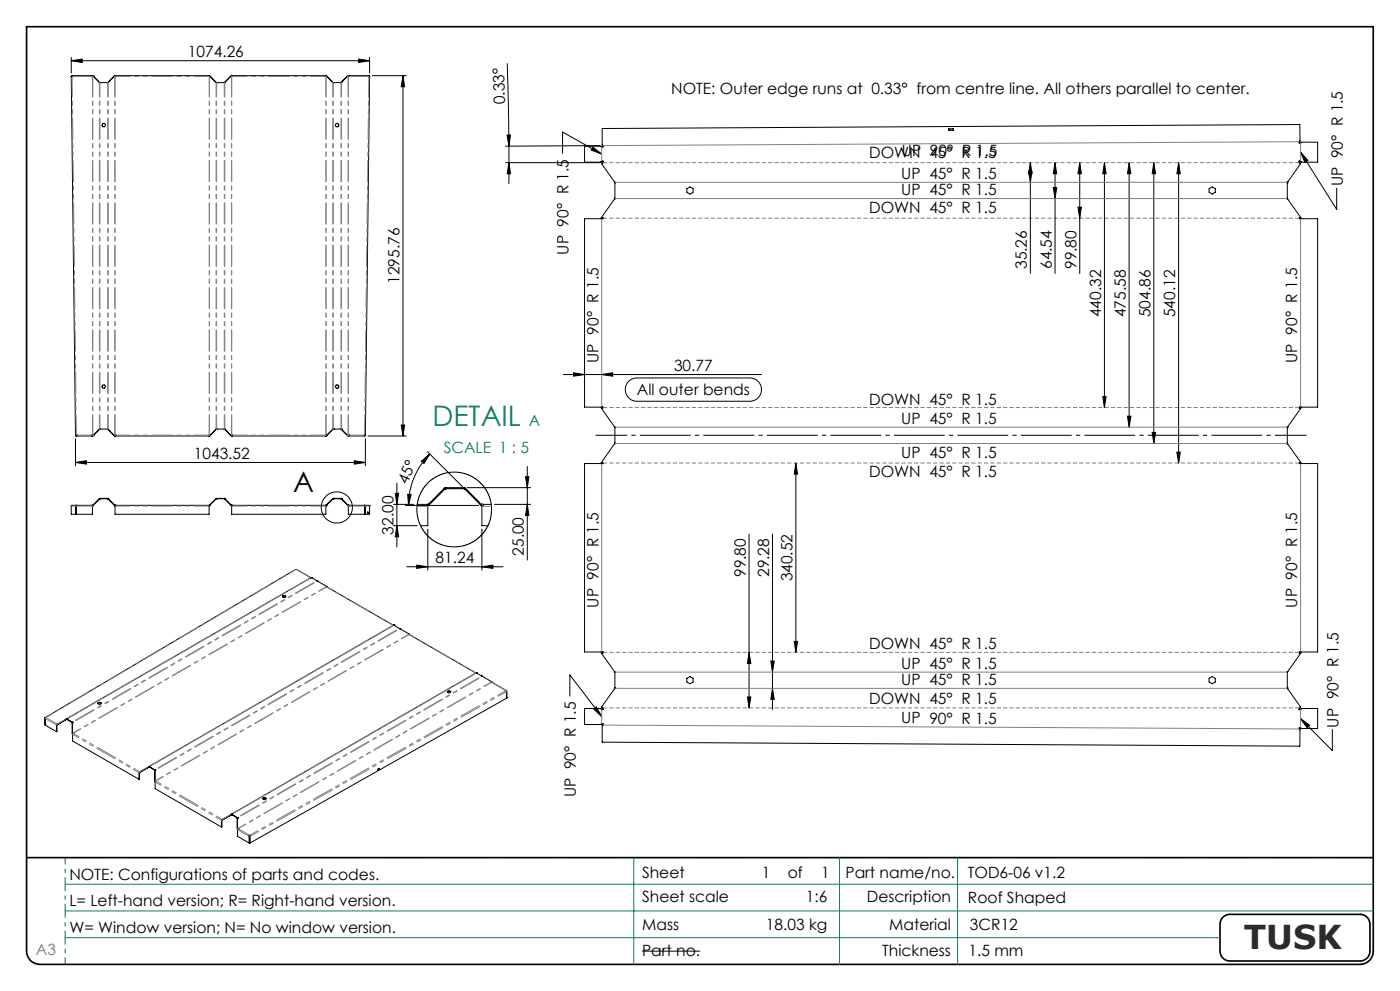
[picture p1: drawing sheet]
<svg xmlns="http://www.w3.org/2000/svg" width="420mm" height="297mm" viewBox="0 0 420 297" stroke-linecap="round" stroke-linejoin="round" font-family="sans-serif">
<g fill="none" stroke="#000" stroke-width=".3">
<path d="M21.4 18.2l3.3-.5v1zM21.4 17.2v4.7M21.4 18.2h89.5M107.6 17.7l3.3 .5-3.3 .5zM110.9 17.2v4.7M152.2 19l.5 24.8M21.4 22.9h.1M21.4 23h.1M21.4 23h.2M21.4 22.9l1.2 107.6M21.4 22.9v.1M21.5 22.9h.1"/>
<path d="M21.5 22.9v.1M21.5 23h.1M21.6 22.7h.1M21.6 22.8h.1M21.6 22.7h6.1M21.6 22.7v.1M21.6 23h.1M21.6 22.8v.1M21.6 22.8v.2M27.6 22.9h.1M27.6 22.7v.1M27.6 22.8v.1"/>
<path d="M27.6 22.7h.1M27.6 22.7v.2M27.7 22.7v.1M27.7 22.9h.1M27.7 22.7h.1M27.7 22.7l-.1 .1M27.8 22.9v.1M27.8 22.8l-.1 .1M27.8 22.8h.1M27.9 22.8h.1M27.9 22.8h-.1M27.9 22.8l2 1.9"/>
<path d="M28 22.8h.1M29.8 24.8h.2M29.8 24.7h2.6M29.9 24.7v.1M29.9 24.7l-.1 .1M30 24.8h.1M30.9 37h.5l.3 .5-.3 .5h-.5l-.3-.5zM32.3 24.8h.1M32.3 24.7v.1M32.3 24.7h.2M32.4 24.7v.1M34.4 22.9h.1"/>
<path d="M34.4 22.7l-2 2M34.4 22.7l-2.1 2M34.4 22.7v.2M34.5 22.9h.1M34.5 22.9l-.1 .1M34.5 22.7h28.2M34.5 22.8v.1M34.5 22.7v.1M62.7 22.8l.1 .1M62.7 22.7v.1M62.8 22.9h.1M62.8 22.9v.1"/>
<path d="M62.8 22.7l2.1 2M62.8 22.7l2 2M62.8 22.7v.2M64.8 24.8h.1M64.8 24.7h2.7M64.8 24.7v.1M64.8 24.7h.1M64.9 24.8h.1M64.9 24.7v.1M65 24.8h.1M67.3 24.8h.1M67.3 24.8h.2"/>
<path d="M67.3 24.7v.1M67.3 24.7h.2M67.5 24.7v.1M69.4 22.9h.1M69.4 22.7l-2.1 2M69.4 22.7v.2M69.4 22.7l-1.9 2M69.5 22.9h.1M69.5 22.9v.1M69.5 22.7h28.3M69.5 22.7v.1M69.5 22.8v.1"/>
<path d="M97.8 22.9h.1M97.8 22.9v.1M97.8 22.7v.1M97.8 22.8v.1M97.8 22.7l2 2.1M97.8 22.7l2.1 2M97.8 22.7v.2M99.8 24.8h.2M99.8 24.7h2.6M99.9 24.8h.1M99.9 24.7v.1M100 24.8h.1"/>
<path d="M100.9 37h.5l.3 .5-.3 .5h-.5l-.3-.5zM102.3 24.8h.1M102.3 24.7v.1M102.3 24.7h.1M102.4 24.7v.1M104.2 22.8h.1M104.2 22.8l-1.9 1.9M104.3 22.8h.1M104.4 22.8h.1M104.4 22.8l-2 1.9M104.4 22.8l.1 .1M104.5 22.9h.1"/>
<path d="M104.5 22.9v.1M104.5 22.9h.2M104.5 22.7h.1M104.5 22.7l.1 .1M104.5 22.7h6.2M104.6 22.7h.1M104.6 22.7v.1M104.6 22.8l.1 .1M104.6 22.8v.1M104.7 22.9h.1M110.6 22.9h.1M110.6 22.9v.1"/>
<path d="M110.6 22.8v.1M110.6 22.7v.1M110.6 23h.1M110.6 22.8h.1M110.6 22.7v.2M110.7 22.7h-.1M110.7 23h.1M110.7 22.8h.1M110.7 22.7v.3M110.7 23h-.1M110.8 22.9h.1M110.8 22.9v.1"/>
<path d="M110.9 22.9l-1.3 107.6M111.7 22.7h10.2M120.9 22.7v108M120.9 22.7l.5 3.3h-1zM284.6 38.6h.4v.5h-.4zM285.6 38.6h.5v.5h-.5zM151.7 48.8h28.2M152.1 40.5h1l-.4 3.3zM152.7 48.8l.5 3.3h-1zM152.7 43.8v5M152.7 48.8l-.1 6.3M168.8 45.9v-6.3l11.7 6.6"/>
<path d="M177.9 44.1l2.6 2.1-3.1-1.2zM180 43.6l-28.3 .2M180.8 48.6l.1 .2-.4 .3 3.8 5.4M180.8 48.6l.2-.2-.1-.2-.5 .1-.2 .3h-4.8v-4.8h4.8l.7 .3v-.5l-.2-.2v-4.9l209.3-1.2v4.9l-.3 .2v.5h.5l.3-.3h4.8v6h-4.8l-.3-.3h-.5l.1 .6h.3M180.8 48.6h.1M184.3 54.5l.3 .1-.1 .2M184.3 54.5h.1M184.5 54.8l.1 4.7-4.2 5.8h.4M184.5 54.8h.1M206.1 56.5l.9-.5 .9 .5v1.1l-.9 .6-.9-.6zM308.6 51.3h1l-.5 3.3zM309.1 48.8l.5 3.3h-1z"/>
<path d="M309.1 48.8v33.1M316 56.2h1l-.5 3.3zM316.5 48.8l.5 3.3h-1zM316.5 48.8v33.1M323.9 48.8l.5 3.3h-1zM323.9 48.8v33.1M331.3 48.8l.5 3.3h-1zM331.3 48.8v73.4M338.7 48.8l.6 3.3h-1.1zM338.7 48.8v79.2M346.1 48.8l.6 3.3h-1zM346.1 48.8v84.1"/>
<path d="M353.6 48.8l.5 3.3h-1zM353.6 48.8v90M362.7 56.5l1-.5 .9 .5v1.1l-.9 .6-1-.6zM386.2 54.8h.1M386.2 54.8l-.1 4.8 .2 .1 4 5.6h-.4M386.3 54.5l-.2 .1 .1 .2M386.3 54.5h.1M390.1 48.9l-3.8 5.6M390.1 48.9h.1M390.2 45.6l2.2 2.5-.9 .5zM390.2 45.6l10.8 17.2v-6.4M180.8 65.5h-5.4v56.5h5.4"/>
<path d="M180.8 65.5h.1M180.8 65.3v.2M180.8 65.3h.1M323.4 62.1h1l-.5 3.3zM389.9 65.3h.1M389.9 65.3v.2M389.9 65.5h.1M389.9 65.5h5.4v56.5h-5.4M30.9 115.4h.5l.3 .4-.3 .5h-.5l-.3-.5zM100.9 115.4h.5l.3 .4-.3 .5h-.5l-.3-.5zM169 112.3h59.5M172.1 111.7l3.3 .6-3.3 .4z"/>
<path d="M180.5 112.3l3.3-.6v1zM188.5 114.4l1-.8 1.3-.3h34.2a3.5 3.5 0 0 1 3.4 3.5 3.5 3.5 0 0 1-3.4 3.5h-33.9a3.5 3.5 0 0 1-3.2-2.1 3.5 3.5 0 0 1 .6-3.8zM330.8 118.8h1l-.5 3.4zM22.6 138.6l3.3-.5v1zM22.6 131.5v8.1M22.6 138.6h87M22.6 130.5h.3M22.7 130.4h.1M22.7 130.4v.1M22.8 130.5v.1M22.8 130.4h.1M22.8 130.4v.3"/>
<path d="M22.8 130.7h.1M22.9 130.4h.1M22.9 130.5v.2zM22.9 130.4h-.1M23 130.4l-.1 .1M23 130.4h.1M27.6 130.4h.1M27.6 130.4v.1M27.6 130.5h.1M27.7 130.5l-4.9 .2M27.7 130.5v.2M27.7 130.4l.2 .2"/>
<path d="M27.7 130.4h.1M27.8 130.4h.1M27.9 130.6h.1M28 130.6h.1M29.8 128.6l.1 .1M29.8 128.7h.1M29.8 128.6h2.6M29.8 128.6v.1M29.9 128.7h.1M29.9 128.7l-2 1.9M30 128.6h.1M32.3 128.6h.1"/>
<path d="M32.3 128.7h.1M32.3 128.7l2.1 1.9v-.2M32.3 128.5v.2M32.3 128.7l2 1.9 28.4 .1M32.4 128.6v.1M34.4 130.3l.1 .1M34.4 130.4h.1M34.5 130.4h.1M34.5 130.7h.1M34.5 130.5v.2M34.5 130.4v.1M62.7 130.5v.2"/>
<path d="M62.7 130.7h.1M62.8 130.4h.1M62.8 130.4l-.1 .1M62.8 130.4v.2M64.8 128.6h.1M64.8 128.7h.1M64.8 128.6h2.7M64.8 128.6v.1M64.8 128.7l-2 1.9M64.9 128.7l-2.1 1.9M64.9 128.6h.1M64.9 128.5v.2"/>
<path d="M65 128.6h.1M67.3 128.6h.1M67.3 128.6h.2M67.3 128.5v.1M67.3 128.7h.1M67.3 128.7h.2M67.3 128.6v.1M67.3 128.7l2 1.9h28.6l2-1.9M67.5 128.7h.1M67.5 128.6v.1M67.5 128.7l1.9 1.9v-.2M69.4 130.4h.1"/>
<path d="M69.5 130.4h.1M69.5 130.7h.1M69.5 130.5v.2M69.5 130.4v.1M97.8 130.4h.1M97.8 130.4v.1M97.8 130.5v.2M97.8 130.7h.1M99.8 128.6h.2M99.8 128.7h.1M99.8 128.6h2.6M99.8 128.6v.1"/>
<path d="M99.8 128.7l-2 1.9v-.2M99.9 128.5v.2M100 128.6h.1M102.3 128.6h.1M102.3 128.5v.1M102.3 128.7h.1M102.3 128.6v.1M102.3 128.7l1.9 1.9M102.4 128.7h.1M102.4 128.6v.1M102.4 128.7l2 1.9M104.2 130.6h.1"/>
<path d="M104.3 130.6h.1M104.5 130.4h.1M104.5 130.4l-.1 .2M104.5 130.4h.2M104.6 130.5l-.1 .2M104.6 130.5h.1M104.7 130.4l-.1 .1M104.7 130.4h.1M106.3 138.1l3.3 .5-3.3 .5zM109.3 130.4l.1 .1M109.4 130.5h.1M109.3 130.4h.1"/>
<path d="M109.4 130.4h.1M109.4 130.4h-.1M109.4 130.4h.2M109.4 130.6l-4.9 .1M109.5 130.4h.1M109.5 130.5h.1M109.5 130.4v.1M109.6 130.4v.1M109.6 130.5h-.2M109.6 131.5v8.1M110.4 130.7h11.5M120.4 127.4h1l-.5 3.3z"/>
<path d="M126.4 138.3l2.5-2.2-1.7 2.8zM128.2 135.4l10.5 10.4M128.9 136.1a21.8 21.8 0 0 0-6.3 15.4M158.2 139.8v28M180.8 122l.1 .2-.5 .1 3.9 5.6 .3 .1-.1 .2M180.8 122h.1M180.8 138.9h-5.4v56.5h5.4M180.8 138.9h.1M180.8 138.7v.2M180.8 138.6v.1M184.3 133v.1M184.3 133.1l-3.9 5.5h.4"/>
<path d="M184.5 128.2h.1M184.5 128.2l.1 4.8h-.3M238.8 138.8l.5 3.3h-1zM238.8 138.8v56.7M338.2 124.7h1.1l-.6 3.3zM345.7 129.6h1l-.6 3.3zM353.1 135.5h1l-.5 3.3zM386.2 128.2h.1M386.2 128.2l-.1 4.8h.2M386.3 133v.1M386.3 133.1l4 5.5h-.4M389.9 122h.1"/>
<path d="M389.9 122v.3h.4l-4 5.6-.2 .1 .1 .2M389.9 138.7v.2M389.9 138.9h.1M389.9 138.9h5.4v56.5h-5.4M389.9 138.6v.1M21.4 151.6v2.5h6.3v-2.4M21.4 151.6h.1M22.6 151.7v2.4M22.6 151.7h.2M22.7 151.6l-.1 .1M22.7 151.6h.1M22.8 151.7v2.4"/>
<path d="M22.8 151.6v.1M22.8 151.5l-.1 .1M22.8 151.5v.1M22.8 151.6v2.5M22.8 151.6h.1M22.9 151.4v.2M22.9 151.4l-.1 .1M27.6 151.4v.1M27.6 151.4l-6.2 .2M27.6 151.4h.1M27.6 151.5v.1M27.6 151.5h.2"/>
<path d="M27.7 151.6v.1M27.7 151.4h.1M27.7 151.4v.1M27.7 151.7h.1M27.8 151.4h.1M27.8 151.4h-.1M27.8 151.4l.1 .1M27.9 151.5h-.1M27.9 151.5h.1M29.8 149.4l-2 2M29.8 149.4h.1M29.8 149.4l.1 .1"/>
<path d="M29.9 149.5l-2 2M29.9 149.5h.1M30 149.4v.1M30 149.4h-.2M30 149.4h2.3M30 149.5h-.1M30 149.5h.1M30 149.5h2.3M32.3 149.4h.1M32.3 149.5h.1M32.3 149.4v.1M32.3 149.5l2 2"/>
<path d="M32.4 149.4l-.1 .1M32.4 149.4h.1M32.5 149.4l-.2 .1M32.5 149.4l1.9 2M34.3 151.5h.2M34.3 151.5h.1M34.4 151.4h.1M34.4 151.4l-.1 .1M34.5 151.6v2.5h28.2v-2.5M34.5 151.5v.1M34.5 151.4h.1M34.5 151.5h.1"/>
<path d="M34.5 151.4v.2M34.5 151.4h28.2M62.7 151.4v.1M62.7 151.5v.1M62.7 151.5h.1M62.7 151.4h.1M62.8 151.4v.1M62.8 151.4h.1M62.8 151.4l.1 .1M62.9 151.5h-.1M62.9 151.5h.1M64.8 149.4h.1"/>
<path d="M64.8 149.4l-2 2M64.8 149.4l.1 .1M64.9 149.5l-2 2M64.9 149.4l.1 .1M64.9 149.4h-.1M64.9 149.4h2.4M65 149.5h.1M65 149.5h-.1M65 149.4v.1M67.3 149.4h.1M67.3 149.5h.1M67.3 149.4h.2"/>
<path d="M67.3 149.5h-2.4M67.3 149.4v.1M67.3 149.5l2 2M67.5 149.4h.1M67.5 149.4l1.9 2M67.5 149.4l-.2 .1M69.3 151.5h.1M69.4 151.5h.1M69.4 151.4h.1M69.4 151.4l-.1 .1M69.4 151.4v.1M69.5 151.4v.2"/>
<path d="M69.5 151.6v2.5h28.3v-2.5M69.5 151.4h.1M69.5 151.5h.1M69.5 151.4h28.3M97.8 151.5v.1M97.8 151.5h.1M97.8 151.4h.1M97.8 151.4v.2M97.8 151.4l.1 .1M97.9 151.5h-.1M97.9 151.5h.1M99.8 149.4h.1"/>
<path d="M99.8 149.4l-2 2M99.8 149.4l.1 .1M99.9 149.5l-2 2M100 149.4v.1M100 149.4h-.2M100 149.5h-.1M100 149.4h.1M100 149.5h.1M100 149.4h2.3M102.3 149.4h.1M102.3 149.5h.1M102.3 149.5h-2.4"/>
<path d="M102.3 149.4v.1M102.3 149.5l2 2M102.4 149.4l2 2M102.4 149.4h.1M102.4 149.4l-.1 .1M104.3 151.5h.1M104.4 151.5h.1M104.4 151.4h.1M104.4 151.4l-.1 .1M104.5 151.4l6.3 .2M104.5 151.5h.1M104.5 151.4h.1"/>
<path d="M104.5 151.4v.1M104.5 151.5l.1 .1M104.5 151.7h.1M104.6 151.6l-.1 .1M104.6 151.4v.1M104.6 151.5v.1M109.4 151.4v.1M109.4 151.5v.1M109.4 151.4l.1 .1M109.4 151.6h.1M109.4 151.6v2.5M109.5 151.6v.1"/>
<path d="M109.5 151.5l.1 .1M109.5 151.7v2.4M109.5 151.7h.1M109.5 151.5l-.1 .1M109.6 151.6v.1M109.6 151.6h.1M109.6 151.6h-.1M109.6 151.7v2.4M110.2 153.5h.1M110.2 153.8h.1M110.2 153.5v.3M110.8 151.6h.1"/>
<path d="M110.8 151.6l.1 2.5h-6.4v-2.4M118.1 151.2h6.1M118.1 157.5h7.1M118.6 147.8h1l-.5 3.4zM119.1 157.5l.5 3.4h-1zM119.1 144.8v19.1M121.6 151.5h22M122.3 148.1l1 .1-.7 3.3zM125.2 151.2h3.1M128.3 158.6v12.2M128.3 151.2h.1M128.3 151.2v.3"/>
<path d="M128.3 151.5v6h-2.1M128.3 151.2l.1 .2M128.4 151.4l-.1 .1M128.5 151.1h.1M128.5 151.1l-.2 .1M128.5 151.1l.2 .2M128.6 151.1l.2 .2M128.7 151.3h.1M128.7 151.3l-.3 .1M133.3 146.3l-4.7 4.8M133.3 146.3l.2 .2M133.3 146.3h.1"/>
<path d="M133.5 146.5h.1M133.5 146.5l-4.7 4.8M133.7 146.2v.3M133.7 146.2l-.4 .1M133.7 146.2h5.5M133.7 146.5h-.2M133.7 146.5h.1M133.7 146.5h5.5M139.2 146.2v.3M139.2 146.2l.4 .1M139.2 146.5h.2M139.4 146.5l4.7 4.8"/>
<path d="M139.4 146.5h.1M139.6 146.3h.1M139.6 146.3l-.2 .2M139.6 146.3l4.8 4.8M140.2 146.2h19M144.1 151.3h.1M144.2 151.3l.3 .1M144.4 151.1h.1M144.4 151.1l-.3 .2M144.4 151.1l.2 .1M144.5 151.4l.1 .1M144.6 151.8h.1"/>
<path d="M144.6 158.6v12.2M144.6 151.2h.1M144.6 151.2h.4M144.6 151.5h.3M144.6 151.8v5.7h1.8M144.6 151.2v.3M144.6 151.2l-.1 .2M144.7 151.5l-.1 .3M144.8 151.5h.1M144.9 151.2v.3M145 151.2h-.1M145 151.2h2.4"/>
<path d="M148.4 151.2h10.8M157.7 142.9h1l-.5 3.3zM158.2 151.2l.5 3.3h-1zM84.9 178.6l-.2 .3M84.9 178.6h.1M84.9 178.6l-.1 .3M85.4 178.5l.4 .2-.2 .3-.9-.1M85.4 178.5l-.5 .1M85.4 178.5v.1M85.4 178.6l.3 .2M85.4 178.6h-.5M93 173.1h.1"/>
<path d="M93 173.1h.2M93.1 173.1h.1M93.1 173.1l-4.4-2.5-75 44.4M93.1 173.1l.1 .1M93.2 173.1h.1M93.3 173.1h.2M93.4 173.1h.1M93.4 173.1l-73.5 42.4M93.5 173.1h.1M93.5 173.1l1.6 1M95.1 174.1h.1M95.2 174.1l.1 .1"/>
<path d="M95.3 174.2l2.7 1.6M97.9 175.9h.1M97.9 175.9l20.1 11.5M98 175.8l-.1 .1M122 169.9h28.9M125 169.4l3.3 .5-3.3 .5zM144.6 169.9l3.3-.5v1zM224.7 160.1v52.1M231.7 160.1v52.6M117.9 187.4h.1M117.9 187.4v.1M118 187.4h.1"/>
<path d="M118 187.4h-.1M118 187.4v.1M118.1 187.4h.1M118.1 187.4l-76.2 44.1M118.2 187.4h.1M118.2 187.4l1.6 .9M119.8 188.3l.2 .1M119.8 188.3v.1M120 188.4h.1M120 188.4l2.8 1.6M122.6 190.1h.1M122.6 190.1l.1 .1"/>
<path d="M122.7 190.2h.1M122.7 190.2l20 11.5M122.8 190l-.2 .1M180.8 195.7h-.4l4.2 5.7-.1 4.8M180.8 195.7h.1M180.8 195.4v.3M180.8 195.4h.1M224.7 195.5l.5 3.4h-1zM231.2 198.1h1.1l-.6 3.3zM238.3 192.2h1l-.5 3.3zM389.9 195.4h.1M389.9 195.4v.3"/>
<path d="M389.9 195.7h.1M389.9 195.7h.4l-4 5.6-.2 .1 .1 4.8M13.5 217.1h.1M13.5 215.2l.1 .1M13.5 215.2v2.1l3.5 2M13.5 215.2v.1M13.5 215.2h.1M13.6 215l-.1 .2M13.6 215v.2M13.6 215.2h.1M13.7 215h.1M13.7 215h-.1"/>
<path d="M13.7 215v.1M13.7 215.2h-.1M13.8 215l-.2 .3M13.8 215h.1M16.9 217.2l.1 .1M16.9 217.2h.1M17 217.3v2M17 217l-.1 .2M17 217v.1M17 217.2h.1M17 217h.1M17 217.1v.1"/>
<path d="M17 217l.1 .1M17 217.1h.1M17 217.2l.1 .1M17.1 217.3h-.1M17.1 217.3l-.1 2M17.1 217.1h.1M17.1 217.1l.1 .1M17.2 217.2h.1M19.9 215.5h.1M19.9 215.5l-2.7 1.6M19.9 215.5v.1M19.9 215.6l-2.7 1.6"/>
<path d="M19.9 215.6h.1M19.9 215.5l.1 .1M20 215.6h-.1M20 215.5h.1M20 215.6h.1M20 215.5v.1M20 215.5l1.7 .9M20 215.6l1.7 .9M20.1 215.5l-.1 .1M21.7 216.4v.2M21.7 216.4h.1M21.7 216.6h.1"/>
<path d="M21.7 216.5v.1M21.7 216.5h.1M21.7 216.4v3.4M21.7 216.6v3.2M21.7 219.8h.1M21.8 220v2.1l19.9 11.5M21.8 220h.1M21.8 219.8h.1M21.8 219.7v.1M21.8 219.7l-.1 .1M21.9 219.8l-.1 .2M21.9 219.7v.1"/>
<path d="M21.9 219.7h.1M21.9 219.7l-.2 .1M21.9 219.7h-.1M21.9 219.8h.1M29.5 210.5l-.1 .4M29.5 210.5l.5 .1M30 210.5h-.5M30 210.5l.4 .2-.2 .3-.5 .1-.3-.3M30 210.5v.1M30 210.6l.3 .1M134.4 207.1l-.2 .3M134.4 207.1v.1"/>
<path d="M134.4 207.2l-.1 .3M134.9 207l.4 .3-.2 .3-.9-.2M134.9 207l-.5 .1M134.9 207v.1M134.9 207.1l.3 .3M134.9 207.1l-.5 .1M142.7 201.7h.1M142.8 201.7h.1M142.9 201.6h.1M142.9 201.6l-73.5 42.5M142.9 201.7h.1M142.9 201.7l1.7 .9"/>
<path d="M144.6 202.6h.1M144.6 202.6l.1 .1M144.6 202.6v.1M144.7 202.7l2.8 1.7M144.7 202.7h.1M147.4 204.4l.1 .1M147.4 204.4h.1M147.5 204.5l4.3 2.4M147.5 204.4h.1M147.5 204.4h-.1M151.7 207h.1M151.8 207l.1 .2"/>
<path d="M151.8 207h.1M151.9 207.1h.1M151.9 207l.1 .2M151.9 207h.1M152 207.2v.1M152 207v.1M152 207l-.1 .1M152 209.1h.1M152 207.1v2.1l-77 43.5M152 207.1h-.1M171 208.6v-6.3l9.5 12.5M178.1 212.5l.8-.7 1.6 3z"/>
<path d="M184.5 206.2l.1 .1-.3 .1-3.8 5.4 .4 .3-.1 .2 .2 .4h-.6l-.2-.4h-4.8v4.8h4.8l.7-.3v.5l-.2 .3v4.8l209.3 1.2v-4.8l-.3-.2v-.5l.5-.1 .3 .3h4.8v-6h-4.8l-.3 .4h-.5l.1-.6h.3M184.5 206.2h.1M206.1 203.3l.9-.5 .9 .5v1.1l-.9 .5-.9-.5zM224.2 208.9h1l-.5 3.3zM231.7 206.3l.6 3.3h-1.1zM362.7 203.3l1-.5 .9 .5v1.1l-.9 .5-1-.5zM386.2 206.2h.1M386.2 206.2l-.1 .1 .2 .1 3.8 5.6M390.1 212v.1M390.2 215.4l2.7 1.9-.8 .8zM390.2 215.4l9.5 9.6v-6.4M41.7 231.5v2.1"/>
<path d="M41.7 231.5h.1M41.8 231.4l-.1 .1M41.8 231.4v.1M41.8 231.4h.1M41.8 231.5l-.1 2.1M41.9 231.3l-.1 .1M41.9 231.3h.1M42 231.3h.1M44.6 229.8h.1M44.6 229.8l-2.8 1.6 .1 .1M44.6 229.8l.2 .1M44.6 229.8l.1 .1"/>
<path d="M44.7 229.8h.1M44.7 229.8h-.1M44.7 229.8v.1M44.7 229.9l-2.8 1.6M44.7 229.9h.1M44.8 229.8v.1M44.8 229.8h.1M44.8 229.8l-.1 .1M44.8 229.9l1.6 .9M44.8 229.8l1.6 .9M46.4 230.7l.1 .1M46.4 230.7h.1"/>
<path d="M46.4 230.9h.1M46.4 230.8l.1 .1M46.4 230.8h.1M46.4 230.7v3.4M46.5 230.9h.1M46.5 230.9v3.2M46.5 234.1h-.1M46.5 230.9h-.1M46.5 234.3v2.1l20 11.5M46.5 234.3h.1M46.6 234.1h.1M46.6 234v.1"/>
<path d="M46.6 234l-.2 .1M46.6 234.1l-.1 .2M46.6 234.1v.1M46.6 234l.1 .1M46.6 234h.1M46.6 234l-.1 .1M46.7 234.1h-.1M79 239.1v.1M79 239.2l-.1 .2M79.5 239l-.5 .1M79.5 239l.4 .3-.2 .2-.5 .1-.4-.2 .2-.3M79.5 239v.1"/>
<path d="M79.5 239.1l.3 .2M79.5 239.1l-.5 .1M113.2 230.6l.2-.1-.2 .3zM113.3 230.7h.1M113.3 230.7h-.1M113.3 230.6v.1M113.6 230.4l.2-.1-.2 .3zM113.7 230.5h.1M113.7 230.5h-.1M113.7 230.4v.1M66.5 245.8v2.1M66.5 245.8h.1"/>
<path d="M66.6 245.7l-.1 .1M66.6 245.8l-.1 2.1M66.6 245.7v.1M66.6 245.7h.1M66.6 245.6v.1M66.6 245.6h.1M66.7 245.6h.1M69.4 244.1h.1M69.4 244.1l-2.8 1.6M69.4 244.1v.1M69.4 244h.1M69.4 244.2h.1"/>
<path d="M69.4 244.2l-2.8 1.6M69.4 244v.1M69.4 244l.1 .2M69.5 244.2h.1M69.5 244.2h-.1M69.5 244h.1M69.5 244v.2M69.5 244.1v.1M69.5 244l1.7 1M69.5 244.2l1.7 .9M71.2 245v3.4M71.2 245v.1"/>
<path d="M71.2 245h.1M71.2 245.2h.1M71.2 245.1h.1M71.2 245.1l.1 3.3M71.2 245.1v.1M71.2 248.4h.1M71.3 248.4h.1M71.4 248.3v.1M71.4 248.3l-.2 .1M71.4 248.3l-.1 .1M71.4 248.4h.2l-.1 .1M71.4 248.6l-.1 .1v1.9l3.5 2.1"/>
<path d="M71.4 248.4h.1M71.4 248.5h.1M71.4 248.4l.1 .1M71.5 248.5l-.1 .1M74.7 250.5l.1 .1M74.7 250.5h.3M74.8 250.6v.1M74.8 250.7v2M74.8 250.4l-.1 .1M74.8 250.4v.1M74.8 250.5v.1M74.8 250.3h.1"/>
<path d="M74.8 250.3v.1M74.8 250.5h.1M74.8 250.4h.1M74.8 250.3v.2M74.8 250.6v2.1M74.9 250.3l.1 .1M74.9 250.5h.1M74.9 250.6h.1M74.9 250.6l.1 .1M74.9 250.3v.2M74.9 250.6l.1 2.1M75 250.4v.1"/>
<path d="M75 250.4l-.1 .1M75 250.5l-.1 .1M75 250.6v.1M75 250.7v2M75 250.5v.1M192.6 285.1h17.5"/>
<circle cx="101" cy="152.1" r="4.7"/>
<circle cx="136.3" cy="152.7" r="11.2"/>
</g>
<path d="M74.9 250.3l76.8-43.3" fill="none" stroke="#808080" stroke-width=".3" stroke-dasharray="6.3 1.3 1.3 1.3 1.3 1.3" stroke-dashoffset="3.5"/>
<path d="M75 250.7l77-43.5" fill="none" stroke="#808080" stroke-width=".3" stroke-dasharray="6.3 1.3 1.3 1.3 1.3 1.3" stroke-dashoffset="3.4"/>
<path d="M93.2 173.1l-76 43.9M97.9 175.8l-76 43.9M117.9 187.4l-76 43.9M122.7 190.2l-76 43.9M22 219.8l76-43.9M147.5 204.5l-76 43.8M46.7 234l76-43.9M66.7 245.6l76-43.9" fill="none" stroke="#808080" stroke-width=".3" stroke-dasharray="6.3 1.3 1.3 1.3 1.3 1.3" stroke-dashoffset="3.7"/>
<g fill="none" stroke="#808080" stroke-width=".3" stroke-dasharray="6.3 1.3 1.3 1.3 1.3 1.3">
<path d="M21.7 22.9h5.9M28 22.8h-.1M104.3 22.8h.1M110.6 22.9h-5.9M27.6 130.4h-4.6M27.9 130.5h.1M104.4 130.5h-.1M104.7 130.4h4.6M22.7 151.7h-1.3M22.8 151.7h.1M27.7 151.4v.1M27.8 151.7h-5"/>
<path d="M27.9 151.3l.1 .1M104.4 151.3l-.1 .1M104.5 151.7h4.9M104.6 151.4v.1M109.4 151.7h.1M109.6 151.7h1.3M125.1 151.7h3.3M144.2 150.9l-.2 .2M144.6 151.7h2.9M144.8 151.1v.3M88.9 170.7l4.2 2.4M13.7 215.2h-.1"/>
<path d="M17 217.3l-3.5-2M17.1 216.9l-3.3-1.9M17.2 217l.1 .1M151.8 206.9l-4.2-2.4M151.9 207.1h.1M41.8 231.5l-.1 .1M66.6 245.8l-.1 .1M71.2 248.2v.1M71.3 248.6l3.5 2.1M71.6 248.4l3.2 1.9M71.6 248.3v.1"/>
</g>
<path d="M120 188.4l-73.5 42.5M21.8 216.6l73.5-42.5M144.8 202.7l-73.6 42.4" fill="none" stroke="#808080" stroke-width=".3" stroke-dasharray="6.3 1.3 1.3 1.3 1.3 1.3" stroke-dashoffset="-1.2"/>
<path d="M71.3 248.3l76.2-43.9" fill="none" stroke="#808080" stroke-width=".3" stroke-dasharray="6.3 1.3 1.3 1.3 1.3 1.3" stroke-dashoffset="3.6"/>
<path d="M95.1 174l-73.4 42.4M20.1 215.5l73.4-42.4M143 201.7l-73.4 42.3M44.8 229.8l73.4-42.4M46.4 230.7l73.4-42.4M71.2 245l73.4-42.4" fill="none" stroke="#808080" stroke-width=".3" stroke-dasharray="6.3 1.3 1.3 1.3 1.3 1.3" stroke-dashoffset="-1.1"/>
<path d="M98 175.9l19.9 11.5M142.7 201.7l-20-11.5M41.7 231.6l-19.9-11.5M41.9 231.3l-19.9-11.5M46.5 234.4l20 11.5M46.7 234.1l20 11.5" fill="none" stroke="#808080" stroke-width=".3" stroke-dasharray="6.3 1.3 1.3 1.3 1.3 1.3" stroke-dashoffset="4.4"/>
<path d="M13.8 215l75-44.3" fill="none" stroke="#808080" stroke-width=".3" stroke-dasharray="6.3 1.3 1.3 1.3 1.3 1.3" stroke-dashoffset="4.1"/>
<path d="M29.8 24.7v103.9M64.8 24.7v103.9M67.5 24.7v103.9M102.5 24.7v103.9M32.5 128.6v-103.9M99.8 128.6v-103.9" fill="none" stroke="#808080" stroke-width=".3" stroke-dasharray="6.3 1.3 1.3 1.3 1.3 1.3" stroke-dashoffset="2"/>
<path d="M32.3 24.8v103.8M100 24.8v103.8M30 128.6v-103.8M65 128.6v-103.8M67.3 128.6v-103.8M102.3 128.6v-103.8" fill="none" stroke="#808080" stroke-width=".3" stroke-dasharray="6.3 1.3 1.3 1.3 1.3 1.3" stroke-dashoffset="2.1"/>
<path d="M27.8 130.5v-107.7M104.4 130.5v-107.7" fill="none" stroke="#808080" stroke-width=".3" stroke-dasharray="6.3 1.3 1.3 1.3 1.3 1.3" stroke-dashoffset=".1"/>
<path d="M27.8 22.9v107.5M34.4 22.9v107.5M62.8 22.9v107.5M69.5 22.9v107.5M97.8 22.9v107.5M104.5 22.9v107.5M34.5 130.4v-107.5M62.8 130.4v-107.5M69.4 130.4v-107.5M97.8 130.4v-107.5" fill="none" stroke="#808080" stroke-width=".3" stroke-dasharray="6.3 1.3 1.3 1.3 1.3 1.3" stroke-dashoffset=".2"/>
<path d="M22.9 130.3l-1.3-107.3M109.4 130.3l1.3-107.3" fill="none" stroke="#808080" stroke-width=".3" stroke-dasharray="6.3 1.3 1.3 1.3 1.3 1.3" stroke-dashoffset=".3"/>
<path d="M34.5 22.9h28.3M97.8 22.9h-28.3M62.8 130.4h-28.3M69.5 130.4h28.3M62.8 151.7h-28.3M69.5 151.7h28.3" fill="none" stroke="#808080" stroke-width=".3" stroke-dasharray="6.3 1.3 1.3 1.3 1.3 1.3" stroke-dashoffset="1.8"/>
<path d="M8 8h404v277a4 4 0 0 1-4 4h-396a4 4 0 0 1-4-4zM8 257h404M366.8 275l.5-.5 1.5-.5h39.2a3 3 0 0 1 3 3v8a3 3 0 0 1-3 3h-39a2.95 2.95 0 0 1-3-3v-8.2l.3-1z" fill="none" stroke="#000" stroke-width=".5"/>
<path d="M178.7 130.5h213.3" fill="none" stroke="#000" stroke-width=".3" stroke-dasharray="15.2 1.3 1.3 1.3" stroke-dashoffset="5.7" stroke-linecap="butt"/>
<path d="M19.5 273v-8M19.5 265v-8M19.5 281v-8M19.5 281v8" fill="none" stroke="#0a7d64" stroke-width=".3" stroke-dasharray="15.2 1.3 1.3 1.3" stroke-dashoffset="13.1" stroke-linecap="butt"/>
<path d="M19.5 257h392.5" fill="none" stroke="#0a7d64" stroke-width=".3" stroke-dasharray="15.2 1.3 1.3 1.3" stroke-dashoffset="1.9" stroke-linecap="butt"/>
<path d="M389.8 65.4h-208.9M180.9 138.8h208.9M389.8 122.1h-208.9M180.9 195.5h208.9" fill="none" stroke="#808080" stroke-width=".3" stroke-dasharray="1.3 .6" stroke-dashoffset=".1" stroke-linecap="butt"/>
<path d="M389.8 48.7h-208.9M180.9 212.2h208.9" fill="none" stroke="#808080" stroke-width=".3" stroke-dasharray="1.3 .6" stroke-linecap="butt"/>
<path d="M190.1 257v32M251.8 257v32M287.3 257v32M19.5 273h392.5M19.5 265h392.5M19.5 281h346.5" fill="none" stroke="#0a7d64" stroke-width=".3"/>
<g fill="none" stroke="#808080" stroke-width=".3">
<path d="M180.5 44.1v4.2M184.6 54.6h201.5M184.6 59.5h201.5M389.7 42.5l-208.8 1.1M390.2 42.9v5.4M180.5 65.7v56.2M390.2 65.7v56.2M180.5 139.1v56.2M184.6 132.9h201.5M184.6 128h201.5M390.2 139.1v56.2M180.5 212.7v4.1"/>
<path d="M180.9 217.3l208.8 1.2M184.6 206.3h201.5M184.6 201.4h201.5M390.2 212.7v5.3"/>
</g>
<g fill="#000">
<path d="M21.4 18.2l3.3-.5v1zM107.6 17.7l3.3 .5-3.3 .5zM22.6 138.6l3.3-.5v1zM106.3 138.1l3.3 .5-3.3 .5z"/>
<path d="M120.9 22.7l.5 3.3h-1zM120.4 127.4h1l-.5 3.3z"/>
<path d="M152.7 48.8l.5 3.3h-1zM152.1 40.5h1l-.4 3.3z"/>
<path d="M309.1 48.8l.5 3.3h-1zM308.6 51.3h1l-.5 3.3zM316.5 48.8l.5 3.3h-1zM316 56.2h1l-.5 3.3zM323.9 48.8l.5 3.3h-1zM323.4 62.1h1l-.5 3.3zM331.3 48.8l.5 3.3h-1zM330.8 118.8h1l-.5 3.4zM338.7 48.8l.6 3.3h-1.1zM338.2 124.7h1.1l-.6 3.3zM346.1 48.8l.6 3.3h-1zM345.7 129.6h1l-.6 3.3zM224.7 195.5l.5 3.4h-1zM224.2 208.9h1l-.5 3.3zM231.2 198.1h1.1l-.6 3.3zM231.7 206.3l.6 3.3h-1.1zM157.7 142.9h1l-.5 3.3zM158.2 151.2l.5 3.3h-1zM118.6 147.8h1l-.5 3.4zM119.1 157.5l.5 3.4h-1z"/>
<path d="M180.5 112.3l3.3-.6v1zM172.1 111.7l3.3 .6-3.3 .4z"/>
<path d="M126.4 138.3l2.5-2.2-1.7 2.8zM122.3 148.1l1 .1-.7 3.3z"/>
<path d="M353.1 135.5h1l-.5 3.3zM353.6 48.8l.5 3.3h-1zM238.3 192.2h1l-.5 3.3zM238.8 138.8l.5 3.3h-1z"/>
<path d="M144.6 169.9l3.3-.5v1zM125 169.4l3.3 .5-3.3 .5z"/>
<path d="M178.1 212.5l.8-.7 1.6 3zM390.2 215.4l2.7 1.9-.8 .8zM390.2 45.6l2.2 2.5-.9 .5zM177.9 44.1l2.6 2.1-3.1-1.2z"/>
</g>
<text font-size="9.9" fill="#2a2a2a" x="373.1" y="284.4">TUSK</text>
<text font-size="8.5" fill="#0a7d64" x="129.8" y="127.6">DETAIL</text>
<text font-size="8.5" x="87.9" y="147.4">A</text>
<g font-size="4.7">
<text x="56.4" y="17.2">1074.26</text>
<text x="201.4" y="28.1">NOTE: Outer edge runs at 0.33° from centre line. All others parallel to center.</text>
<text x="151.5" y="31.2" transform="rotate(-92 151.5 31.2)">0.33°</text>
<text x="260.8" y="47.4">DOWN 45° R 1.5</text>
<text x="270.6" y="46.8">UP 90° R 1.5</text>
<text x="270.4" y="53.6">UP 45° R 1.5</text>
<text x="270.4" y="58.5">UP 45° R 1.5</text>
<text x="402.8" y="55.9" transform="rotate(-90 402.8 55.9)">UP 90° R 1.5</text>
<text x="260.8" y="63.8">DOWN 45° R 1.5</text>
<text x="170.6" y="76.3" transform="rotate(-90 170.6 76.3)">UP 90° R 1.5</text>
<text x="308.1" y="80.6" transform="rotate(-90 308.1 80.6)">35.26</text>
<text x="315.5" y="80.6" transform="rotate(-90 315.5 80.6)">64.54</text>
<text x="322.9" y="80.6" transform="rotate(-90 322.9 80.6)">99.80</text>
<text x="119.9" y="85.1" transform="rotate(-90 119.9 85.1)">1295.76</text>
<text x="330.3" y="95" transform="rotate(-90 330.3 95)">440.32</text>
<text x="337.8" y="95" transform="rotate(-90 337.8 95)">475.58</text>
<text x="345.2" y="95" transform="rotate(-90 345.2 95)">504.86</text>
<text x="352.6" y="95" transform="rotate(-90 352.6 95)">540.12</text>
<text x="179.5" y="108.7" transform="rotate(-90 179.5 108.7)">UP 90° R 1.5</text>
<text x="202.2" y="111.1">30.77</text>
<text x="389.2" y="108.7" transform="rotate(-90 389.2 108.7)">UP 90° R 1.5</text>
<text x="191.1" y="118.5">All outer bends</text>
<text x="260.8" y="121.3">DOWN 45° R 1.5</text>
<text x="270.4" y="127">UP 45° R 1.5</text>
<text x="58.1" y="137.6">1043.52</text>
<text x="270.4" y="137.3">UP 45° R 1.5</text>
<text x="260.8" y="143">DOWN 45° R 1.5</text>
<text x="122.1" y="145.3" transform="rotate(-66 122.1 145.3)">45°</text>
<text x="118.1" y="160.2" transform="rotate(-90 118.1 160.2)">32.00</text>
<text x="157.2" y="166.5" transform="rotate(-90 157.2 166.5)">25.00</text>
<text x="130.7" y="168.8">81.24</text>
<text x="223.7" y="173" transform="rotate(-90 223.7 173)">99.80</text>
<text x="230.8" y="173" transform="rotate(-90 230.8 173)">29.28</text>
<text x="237.8" y="174.3" transform="rotate(-90 237.8 174.3)">340.52</text>
<text x="179.5" y="182.1" transform="rotate(-90 179.5 182.1)">UP 90° R 1.5</text>
<text x="389.2" y="182.1" transform="rotate(-90 389.2 182.1)">UP 90° R 1.5</text>
<text x="260.8" y="194.6">DOWN 45° R 1.5</text>
<text x="270.4" y="200.4">UP 45° R 1.5</text>
<text x="270.4" y="205.3">UP 45° R 1.5</text>
<text x="260.8" y="210.9">DOWN 45° R 1.5</text>
<text x="270.4" y="216.8">UP 90° R 1.5</text>
<text x="401.5" y="218" transform="rotate(-90 401.5 218)">UP 90° R 1.5</text>
<text x="172.8" y="239" transform="rotate(-90 172.8 239)">UP 90° R 1.5</text>
<text x="20.8" y="263.6">NOTE: Configurations of parts and codes.</text>
<text x="192.6" y="263.2">Sheet</text>
<text x="228.5" y="263.2">1</text>
<text x="236.3" y="263.2">of</text>
<text x="246.4" y="263.3">1</text>
<text x="253.6" y="263.3">Part name/no.</text>
<text x="290.4" y="263.2">TOD6-06 v1.2</text>
<text x="20.8" y="271.6">L= Left-hand version; R= Right-hand version.</text>
<text x="192.6" y="270.4">Sheet scale</text>
<text x="241.7" y="270.4">1:6</text>
<text x="260" y="270.4">Description</text>
<text x="290.4" y="270.6">Roof Shaped</text>
<text x="20.8" y="279.7">W= Window version; N= No window version.</text>
<text x="192.6" y="278.6">Mass</text>
<text x="229.8" y="278.6">18.03 kg</text>
<text x="266.8" y="278.6">Material</text>
<text x="291" y="278.6">3CR12</text>
<text x="192.6" y="286.4">Part no.</text>
<text x="264.7" y="286.4">Thickness</text>
<text x="290.6" y="286.4">1.5 mm</text>
</g>
<g font-size="4.7" fill="#0a7d64">
<text x="158.6" y="127.5">A</text>
<text x="133.1" y="135.8">SCALE 1 : 5</text>
</g>
<text font-size="4.7" fill="#787878" x="10.8" y="286.3">A3</text>
</svg>
